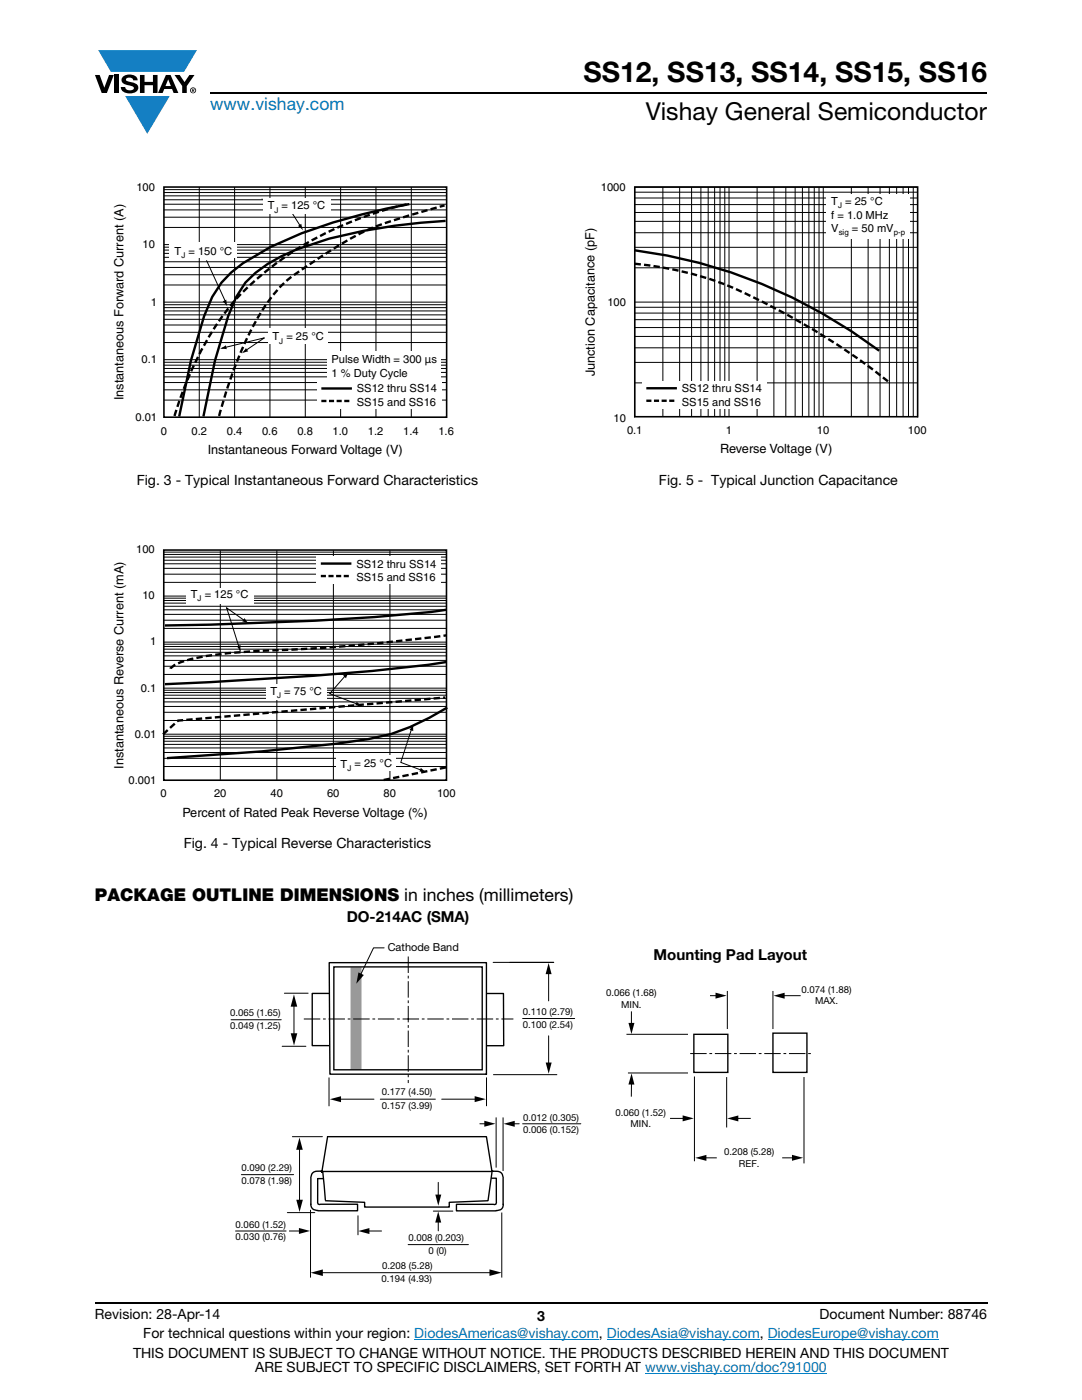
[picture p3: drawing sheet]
<svg xmlns="http://www.w3.org/2000/svg" width="216mm" height="279mm" viewBox="0 0 216 279" stroke-linecap="round" stroke-linejoin="round" font-family="sans-serif">
<g fill="#147fc3">
<path d="M19.6 10h19.7l-2.6 4.3h-1.1h-13.5z"/>
<path d="M25 19.2h8.9l-4.5 7.5z"/>
</g>
<g fill="#000">
<path d="M18.9 15h1l.9 2.5 1-2.5h.9l-1.4 3.6h-1zM22.9 15h.9v3.6h-.9zM24.6 15.3a2.1 2.1 0 0 1 2.8 .3l.1 .4h-.9a.79 .79 0 0 0-.7-.5 .79 .79 0 0 0-.8 .4l.3 .3 1 .2a1.08 1.08 0 0 1 1.2 1 1.08 1.08 0 0 1-1.1 1.2 1.73 1.73 0 0 1-2.4-1.2h.9a.96 .96 0 0 0 .8 .6 .96 .96 0 0 0 .9-.4 1.31 1.31 0 0 0-1.2-.6 1.03 1.03 0 0 1-1.1-.6 1.03 1.03 0 0 1 .2-1.1zM27.9 15h.9v1.3h1.7v-1.3h.9v3.6h-.9v-1.6h-1.7v1.6h-.9zM34.8 15h1.1l.9 1.4 1-1.4h1l-1.5 2.2v1.4h-.9v-1.4z"/>
<path d="M33.6 15.9l.5 1.3h-1.1zM33.1 15l-1.6 3.6h1l.3-.8h1.5l.3 .8h1l-1.6-3.6z"/>
<path d="M38.4 17.8h.2v.2h-.2zM38.3 17.7v.7h.1v-.3l.4 .3-.2-.3 .2-.2-.1-.2z"/>
<path d="M38.1 18a.46 .46 0 0 1 .9 0 .46 .46 0 0 1-.9 0zM37.9 18a.6 .6 0 0 0 1.2 0 .6 .6 0 0 0-1.2 0z"/>
</g>
<path d="M42 18.6h155M18.9 260h178.1" fill="none" stroke="#000" stroke-width=".36"/>
<path d="M82.7 267.3h36.8M121.1 267.3h30.5M128.7 274h36.3M153.2 267.3h34.1" fill="none" stroke="#007ec4" stroke-width=".2"/>
<path d="M22.4 36.2h68.2v55h-68.2z" fill="#fff"/>
<g fill="none" stroke="#000" stroke-width=".2">
<path d="M32.7 38.4h56.4M32.7 39.1h56.4M32.7 39.9h56.4M32.7 37.8h56.4M39.8 37.3v46M46.8 37.3v46M53.9 37.3v46M60.9 37.3v46M68 37.3v46M75 37.3v46M82.1 37.3v46M32.7 56.9h56.4"/>
<path d="M32.7 54.8h56.4M32.7 53.4h56.4M32.7 52.2h56.4M32.7 49.9h56.4M32.7 50.6h56.4M32.7 51.4h56.4M32.7 49.3h56.4M32.7 48.8h56.4M32.7 45.4h56.4M32.7 43.3h56.4M32.7 41.9h56.4M32.7 40.8h56.4"/>
<path d="M32.7 79.8h56.4M32.7 77.8h56.4M32.7 76.3h56.4M32.7 75.2h56.4M32.7 72.9h56.4M32.7 73.5h56.4M32.7 74.3h56.4M32.7 72.3h56.4M32.7 71.8h56.4M32.7 68.4h56.4M32.7 66.3h56.4M32.7 64.9h56.4"/>
<path d="M32.7 63.7h56.4M32.7 61.4h56.4M32.7 62.1h56.4M32.7 62.8h56.4M32.7 60.8h56.4M32.7 60.3h56.4"/>
</g>
<path d="M32.7 37.3h56.4v46h-56.4z" fill="none" stroke="#000" stroke-width=".32"/>
<path d="M81.7 40.7a125.6 125.6 0 0 0-21.5 5.9l-6.2 2.7-5.5 3.2a18.7 18.7 0 0 0-7.8 10.6l-2.6 8.9-2.3 11.1M88.9 44.1a117.4 117.4 0 0 0-23.2 3.5l-6.5 2.2a26.6 26.6 0 0 0-10.2 6.6l-1.9 2.8-1.6 3.9-2.6 8.9-2.3 11.1" fill="none" stroke="#000" stroke-width=".48"/>
<path d="M34.8 83a66.4 66.4 0 0 1 12.2-23.2 66.5 66.5 0 0 1 34.5-19.1M43.7 83l.1-.2a85.2 85.2 0 0 1 7.8-19.7 26 26 0 0 1 10.2-10.4 65.7 65.7 0 0 1 14.6-8l5.9-1.9 6.4-1.8" fill="none" stroke="#000" stroke-width=".48" stroke-dasharray="1.3 .6" stroke-linecap="butt"/>
<path d="M65.4 70.2h22.7v5.9h-22.7z" fill="#fff"/>
<path d="M41.2 52l3.9 8.4" fill="none" stroke="#000" stroke-width=".2"/>
<path d="M44.4 60.1l.8-.3 .2 1.4z" fill="#000"/>
<path d="M33.9 48.4h13.4v3.2h-13.4z" fill="#fff"/>
<path d="M58.2 42.3l1.7 2.8" fill="none" stroke="#000" stroke-width=".2"/>
<path d="M59.4 45.1l.7-.4 .4 1.3z" fill="#000"/>
<path d="M52.5 39.5h13.4v3.1h-13.4z" fill="#fff"/>
<path d="M44.2 69.5l8.6-2.1-4.2 2.8" fill="none" stroke="#000" stroke-width=".2"/>
<path d="M43.9 69.6l1.2-.7 .1 .8zM49.1 69.5l.4 .6-1.3 .4z" fill="#000"/>
<g fill="#fff">
<path d="M53.4 65.5h12v3.2h-12z"/>
<path d="M63.2 76.1h24.9v5.5h-24.9z"/>
</g>
<path d="M64.1 77.5h6.1" fill="none" stroke="#000" stroke-width=".48"/>
<path d="M64.1 80h6" fill="none" stroke="#000" stroke-width=".48" stroke-dasharray="1 .5" stroke-linecap="butt"/>
<path d="M22.4 108.5h68.5v55.1h-68.5z" fill="#fff"/>
<g fill="none" stroke="#000" stroke-width=".2">
<path d="M32.7 119.8h56.4M32.7 119.4h56.4M32.7 119h56.4M32.7 116.2h56.4M32.7 114.6h56.4M32.7 113.4h56.4M32.7 112.5h56.4M32.7 110.7h56.4M32.7 111.2h56.4M32.7 111.8h56.4M32.7 110.2h56.4M44 109.8v45.8"/>
<path d="M55.2 109.8v45.8M66.5 109.8v45.8M77.8 109.8v45.8M32.7 138.2h56.4M32.7 138.7h56.4M32.7 139.4h56.4M32.7 137.8h56.4M32.7 137.3h56.4M32.7 134.6h56.4M32.7 133h56.4M32.7 131.8h56.4M32.7 130.9h56.4"/>
<path d="M32.7 129h56.4M32.7 129.6h56.4M32.7 130.2h56.4M32.7 128.6h56.4M32.7 128.1h56.4M32.7 125.4h56.4M32.7 123.8h56.4M32.7 122.6h56.4M32.7 121.7h56.4M32.7 120.4h56.4M32.7 121h56.4M48.8 123.8l-3.6-2.5 2.7 8.6"/>
<path d="M69.2 134.5l-3.4 3.9 5.5 2.1M32.7 153h56.4M32.7 151.3h56.4M32.7 150.2h56.4M32.7 149.3h56.4M32.7 147.4h56.4M32.7 147.9h56.4M32.7 148.6h56.4M32.7 146.9h56.4M32.7 146.5h56.4M32.7 143.8h56.4M32.7 142.2h56.4"/>
<path d="M32.7 141h56.4M32.7 140.1h56.4M82.3 145l-2.3 7.2 4.1 1.5"/>
</g>
<path d="M32.7 109.8h56.4v45.9h-56.4z" fill="none" stroke="#000" stroke-width=".32"/>
<path d="M89.1 132.1l-3.7 .6a681.7 681.7 0 0 1-52.5 3.8M89.1 121.7l-3.1 .4a616.4 616.4 0 0 1-53.1 2.7M89.2 141.2a42.5 42.5 0 0 1-15.7 6.3l-6.3 .9-15 1.6-18.9 1.3" fill="none" stroke="#000" stroke-width=".48"/>
<path d="M34 133.5l1-.9 1.4-.6a49.3 49.3 0 0 1 11.6-1.9 409.7 409.7 0 0 0 41-3.3M32.5 146.6l3-2.8 53.3-4.6M76.6 155.7l12.4-2.6" fill="none" stroke="#000" stroke-width=".48" stroke-dasharray="1.3 .6" stroke-linecap="butt"/>
<path d="M47.2 129l.8-.3v1.4zM48.8 123.4l.9 1.1-1.4-.5zM68.5 134.8l1.1-.7-.6 1.3zM71.2 140l1.1 .9-1.4-.1zM82.5 144.5v1.4l-.8-.2zM84 153.2l1.1 .9-1.4-.1z" fill="#000"/>
<g fill="#fff">
<path d="M53.1 136.6h12.1v3.1h-12.1z"/>
<path d="M37.1 117.4h13.5v3.2h-13.5z"/>
<path d="M67 150.7h12v3.2h-12z"/>
<path d="M63.1 111h24.9v5.5h-24.9z"/>
</g>
<path d="M64 112.5h6.1" fill="none" stroke="#000" stroke-width=".48"/>
<path d="M64 115h6" fill="none" stroke="#000" stroke-width=".48" stroke-dasharray="1 .5" stroke-linecap="butt"/>
<path d="M116.5 36.2h68.4v54.9h-68.4z" fill="#fff"/>
<g fill="none" stroke="#000" stroke-width=".2">
<path d="M126.7 39.5h56.4M126.7 38.4h56.4M132.3 37.3v45.8M135.6 37.3v45.8M138 37.3v45.8M139.9 37.3v45.8M141.3 37.3v45.8M142.6 37.3v45.8M143.7 37.3v45.8M144.6 37.3v45.8M145.5 37.3v45.8M151.1 37.3v45.8"/>
<path d="M154.4 37.3v45.8M156.8 37.3v45.8M158.7 37.3v45.8M160.1 37.3v45.8M161.4 37.3v45.8M162.5 37.3v45.8M163.4 37.3v45.8M164.3 37.3v45.8M169.9 37.3v45.8M173.2 37.3v45.8M175.6 37.3v45.8M177.5 37.3v45.8"/>
<path d="M178.9 37.3v45.8M180.2 37.3v45.8M181.3 37.3v45.8M182.2 37.3v45.8M126.7 53.4h56.4M126.7 49.4h56.4M126.7 46.4h56.4M126.7 44.2h56.4M126.7 40.8h56.4M126.7 42.4h56.4M126.7 76.4h56.4M126.7 72.3h56.4"/>
<path d="M126.7 69.4h56.4M126.7 67.1h56.4M126.7 62.5h56.4M126.7 63.8h56.4M126.7 65.4h56.4M126.7 61.3h56.4M126.7 60.3h56.4M126.6 83.3v-45.9h56.5v45.9"/>
</g>
<path d="M126.7 37.3h56.4v45.9h-56.4z" fill="none" stroke="#000" stroke-width=".32"/>
<path d="M126.6 50a103.1 103.1 0 0 1 48.8 20" fill="none" stroke="#000" stroke-width=".48"/>
<path d="M126.6 52.6a67.4 67.4 0 0 1 26.5 8.1 131.9 131.9 0 0 1 24.3 15.6" fill="none" stroke="#000" stroke-width=".48" stroke-dasharray="1.3 .6" stroke-linecap="butt"/>
<path d="M128.1 76h24.8v5.5h-24.8z" fill="#fff"/>
<path d="M129 77.5h6.1" fill="none" stroke="#000" stroke-width=".48"/>
<path d="M129 80h6" fill="none" stroke="#000" stroke-width=".48" stroke-dasharray="1 .5" stroke-linecap="butt"/>
<g fill="#fff">
<path d="M164.9 38.8h16.6v8.8h-16.6z"/>
<path d="M45.9 181.5h124.1v74.8h-124.1z"/>
</g>
<path d="M71 193v20.4" fill="none" stroke="#999" stroke-width="2.2" stroke-linecap="butt"/>
<g fill="none" stroke="#000" stroke-width=".2">
<path d="M56.8 198.2h4.7M76.6 189.2h-2.1l-2.6 5.5M98.4 192.1h12.1M109.5 194v5.7M141.7 198.7h1.5M145.1 197.8v7.6M154.2 197.8v7.6M156.2 198.7h3.6M46.1 203.5h10M56.3 208.8h4.7M58.7 200.5v6.2M65.7 215v5.8"/>
<path d="M67.6 219.4h7M75.9 219.4h11M88.1 219.4h7M97.1 215v5.8M98.4 214.5h12.8M104.3 203.3h10.4M109.5 206.7v5.8M125 206.4h12.3M125.3 214.1h12M126 201.8v2.8M126 216v2.9M138.6 214.8v17"/>
<path d="M145 215v10M160.4 214.9v17.3M48.2 234.4h10.4M58.3 226.8h6M59.8 229v10.9M87.5 236v2.8M95.7 224.3h1.3M99 223v10M100.4 223v10.7M102.3 224.3h1.3M104.3 224.3h11.6M133.7 223.2h2.9"/>
<path d="M140.5 231.1h2.5M146.9 223.2h2.9M158.4 231.1h-2.3M47 245.7h10.1M57.3 242h5.5M60.1 245.7h-2.4M62 241.4v13.6M64 254h34.1M71.4 242.6v3.8M76.2 245.7h-2.9M81.4 248.4h12.1M86.5 241.7h3.9"/>
<path d="M87.5 243.6v2M100.1 242v13"/>
</g>
<g fill="#000">
<path d="M71.5 194.1l1.1 .5-1.5 1.7zM109.5 192.2l.6 2.2h-1.2zM142.8 198.1l2.2 .6-2.2 .6zM154.3 198.7l2.3-.6v1.2zM58 206.2h1.3l-.6 2.5zM58.7 198.5l.6 2.4h-1.3zM65.8 219.4l2.2-.6v1.2zM94.7 218.8l2.2 .6-2.2 .6zM108.9 212.1h1.2l-.6 2.2zM125.4 204.1h1.2l-.6 2.3zM126 214.2l.6 2.3-1.2-.1zM59.1 239.4h1.3l-.6 2.5z"/>
<path d="M59.8 227l.6 2.5h-1.3zM86.9 238.4h1.2l-.6 2.2zM96.6 223.7l2.3 .6-2.3 .6zM100.5 224.3l2.2-.6v1.2zM136.2 222.6l2.2 .6-2.2 .6zM138.7 231.1l2.3-.6v1.2zM145.1 223.2l2.2-.6v1.2zM158 230.5l2.3 .6-2.3 .6zM59.6 245.1l2.3 .6-2.3 .6zM62 254l2.4-.7v1.4zM71.5 245.7l2.2-.6v1.2zM87.4 241.8l.6 2.2h-1.2z"/>
<path d="M97.7 253.3l2.4 .7-2.4 .6z"/>
</g>
<g fill="none" stroke="#000" stroke-width=".27">
<path d="M65.6 198.3h-3.3v10.4h3.3M65.7 192.1h31.4v22.3h-31.3zM66.6 193h29.6v20.5h-29.6zM97.1 198.3h3.4v10.4h-3.4M138.5 206.4h6.7v7.6h-6.7zM154.2 206.2h6.8v7.8h-6.8zM63.4 235.2h1.1M63.4 235.2v4.8l.2 .4 7.7-.1v1.3h-7.8M64.1 233.7a2.2 2.2 0 0 0-1.9 .6l-.2 .7v5.4M64.4 233.8l-.2 .2 .2-.2 .5 5.7M65.3 226.8h31.8l1.1 7h-34l1.1-6.8M98.1 235.1h.9l.1 4.9-.2 .4-7.8-.1v1.4h7.9"/>
<path d="M98.2 234l-.8 5.6-7.8 .3v1h-16.8v-1l-7.9-.3M98.3 233.8v-.1a2.2 2.2 0 0 1 1.9 .6l.2 .7v5.4M62 240.3a1.23 1.23 0 0 0 1.4 1.3M100.4 240.3a1.19 1.19 0 0 1-1.4 1.3"/>
</g>
<path d="M81.5 190.9v25.3M60.6 203.4h41.8M137.7 210.3h24.1" fill="none" stroke="#000" stroke-width=".2" stroke-dasharray="3.3 .5 .5 .5" stroke-linecap="butt"/>
<text font-size="5.6" x="116.4" y="16.4">SS12, SS13, SS14, SS15, SS16</text>
<text font-size="4.9" x="128.8" y="24">Vishay General Semiconductor</text>
<text font-size="3.5" fill="#007ec4" x="42" y="21.9">www.vishay.com</text>
<text font-size="3.5" x="18.9" y="179.9">PACKAGE OUTLINE DIMENSIONS in inches (millimeters)</text>
<g font-size="3">
<text x="69.2" y="184">DO-214AC (SMA)</text>
<text x="130.4" y="191.5">Mounting Pad Layout</text>
</g>
<g font-size="2.8">
<text x="27.3" y="96.8">Fig. 3 - Typical Instantaneous Forward Characteristics</text>
<text x="131.5" y="96.8">Fig. 5 - Typical Junction Capacitance</text>
<text x="36.7" y="169.2">Fig. 4 - Typical Reverse Characteristics</text>
<text x="18.9" y="263.3">Revision: 28-Apr-14</text>
<text x="107.2" y="263.6">3</text>
<text x="163.6" y="263.3">Document Number: 88746</text>
<text x="28.6" y="267.1">For technical questions within your region: DiodesAmericas@vishay.com, DiodesAsia@vishay.com, DiodesEurope@vishay.com</text>
<text x="26.5" y="271">THIS DOCUMENT IS SUBJECT TO CHANGE WITHOUT NOTICE. THE PRODUCTS DESCRIBED HEREIN AND THIS DOCUMENT</text>
<text x="50.9" y="273.8">ARE SUBJECT TO SPECIFIC DISCLAIMERS, SET FORTH AT www.vishay.com/doc?91000</text>
</g>
<g font-size="2.5">
<text x="118.7" y="75.1" transform="rotate(-90 118.7 75.1)">Junction Capacitance (pF)</text>
<text x="24.6" y="79.9" transform="rotate(-90 24.6 79.9)">Instantaneous Forward Current (A)</text>
<text x="41.4" y="90.6">Instantaneous Forward Voltage (V)</text>
<text x="143.7" y="90.5">Reverse Voltage (V)</text>
<text x="24.6" y="153.4" transform="rotate(-90 24.6 153.4)">Instantaneous Reverse Current (mA)</text>
<text x="36.4" y="163.1">Percent of Rated Peak Reverse Voltage (%)</text>
</g>
<g font-size="2.2">
<text x="27.2" y="38.1">100</text>
<text x="53.4" y="41.8">T = 125 °C</text>
<text x="119.9" y="38.1">1000</text>
<text x="165.9" y="41">T = 25 °C</text>
<text x="165.9" y="43.6">f = 1.0 MHz</text>
<text x="165.9" y="46.3">V</text>
<text x="170" y="46.3">= 50 mV</text>
<text x="28.5" y="49.6">10</text>
<text x="34.8" y="50.8">T = 150 °C</text>
<text x="30.1" y="61">1</text>
<text x="121.2" y="61.1">100</text>
<text x="54.4" y="67.9">T = 25 °C</text>
<text x="28.3" y="72.5">0.1</text>
<text x="66.2" y="72.5">Pulse Width = 300 µs</text>
<text x="66.2" y="75.2">1 % Duty Cycle</text>
<text x="27" y="84">0.01</text>
<text x="71.2" y="78.3">SS12 thru SS14</text>
<text x="71.2" y="81">SS15 and SS16</text>
<text x="136.1" y="78.3">SS12 thru SS14</text>
<text x="136.1" y="80.9">SS15 and SS16</text>
<text x="32.1" y="86.7">0</text>
<text x="38.2" y="86.7">0.2</text>
<text x="45.3" y="86.7">0.4</text>
<text x="52.3" y="86.7">0.6</text>
<text x="59.3" y="86.7">0.8</text>
<text x="66.4" y="86.7">1.0</text>
<text x="73.4" y="86.7">1.2</text>
<text x="80.4" y="86.7">1.4</text>
<text x="87.5" y="86.7">1.6</text>
<text x="122.4" y="84.1">10</text>
<text x="125.1" y="86.6">0.1</text>
<text x="144.8" y="86.6">1</text>
<text x="163" y="86.6">10</text>
<text x="181.2" y="86.6">100</text>
<text x="27.2" y="110.4">100</text>
<text x="71.1" y="113.3">SS12 thru SS14</text>
<text x="28.4" y="119.6">10</text>
<text x="38.1" y="119.4">T = 125 °C</text>
<text x="71.1" y="115.9">SS15 and SS16</text>
<text x="30" y="128.8">1</text>
<text x="28.1" y="138">0.1</text>
<text x="54" y="138.6">T</text>
<text x="56.7" y="138.6">= 75 °C</text>
<text x="26.9" y="147.2">0.01</text>
<text x="68" y="153.2">T = 25 °C</text>
<text x="25.7" y="156.4">0.001</text>
<text x="32.1" y="159.1">0</text>
<text x="42.7" y="159.1">20</text>
<text x="54" y="159.1">40</text>
<text x="65.3" y="159.1">60</text>
<text x="76.5" y="159.1">80</text>
<text x="87.2" y="159.1">100</text>
<text x="77.4" y="189.9">Cathode Band</text>
</g>
<g font-size="1.9">
<text x="45.9" y="202.8">0.065 (1.65)</text>
<text x="104.3" y="202.6">0.110 (2.79)</text>
<text x="121" y="198.8">0.066 (1.68)</text>
<text x="123.9" y="201.1">MIN.</text>
<text x="159.9" y="198.2">0.074 (1.88)</text>
<text x="162.6" y="200.5">MAX.</text>
<text x="45.9" y="205.4">0.049 (1.25)</text>
<text x="104.3" y="205.1">0.100 (2.54)</text>
<text x="76.2" y="221.4">0.157 (3.99)</text>
<text x="76.2" y="218.5">0.177 (4.50)</text>
<text x="104.4" y="226.1">0.006 (0.152)</text>
<text x="104.4" y="223.6">0.012 (0.305)</text>
<text x="122.8" y="222.7">0.060 (1.52)</text>
<text x="125.8" y="225">MIN.</text>
<text x="48.2" y="233.8">0.090 (2.29)</text>
<text x="144.5" y="230.6">0.208 (5.28)</text>
<text x="147.4" y="232.9">REF.</text>
<text x="48.2" y="236.3">0.078 (1.98)</text>
<text x="47" y="245">0.060 (1.52)</text>
<text x="47" y="247.5">0.030 (0.76)</text>
<text x="81.5" y="247.7">0.008 (0.203)</text>
<text x="85.5" y="250.3">0 (0)</text>
<text x="76.2" y="255.9">0.194 (4.93)</text>
<text x="76.3" y="253.3">0.208 (5.28)</text>
</g>
<g font-size="1.6">
<text x="167.2" y="41.6">J</text>
<text x="54.8" y="42.4">J</text>
<text x="167.3" y="46.9">sig</text>
<text x="178.3" y="46.9">p-p</text>
<text x="36.2" y="51.5">J</text>
<text x="55.7" y="68.6">J</text>
<text x="39.4" y="120">J</text>
<text x="55.3" y="139.3">J</text>
<text x="69.3" y="153.8">J</text>
</g>
</svg>
